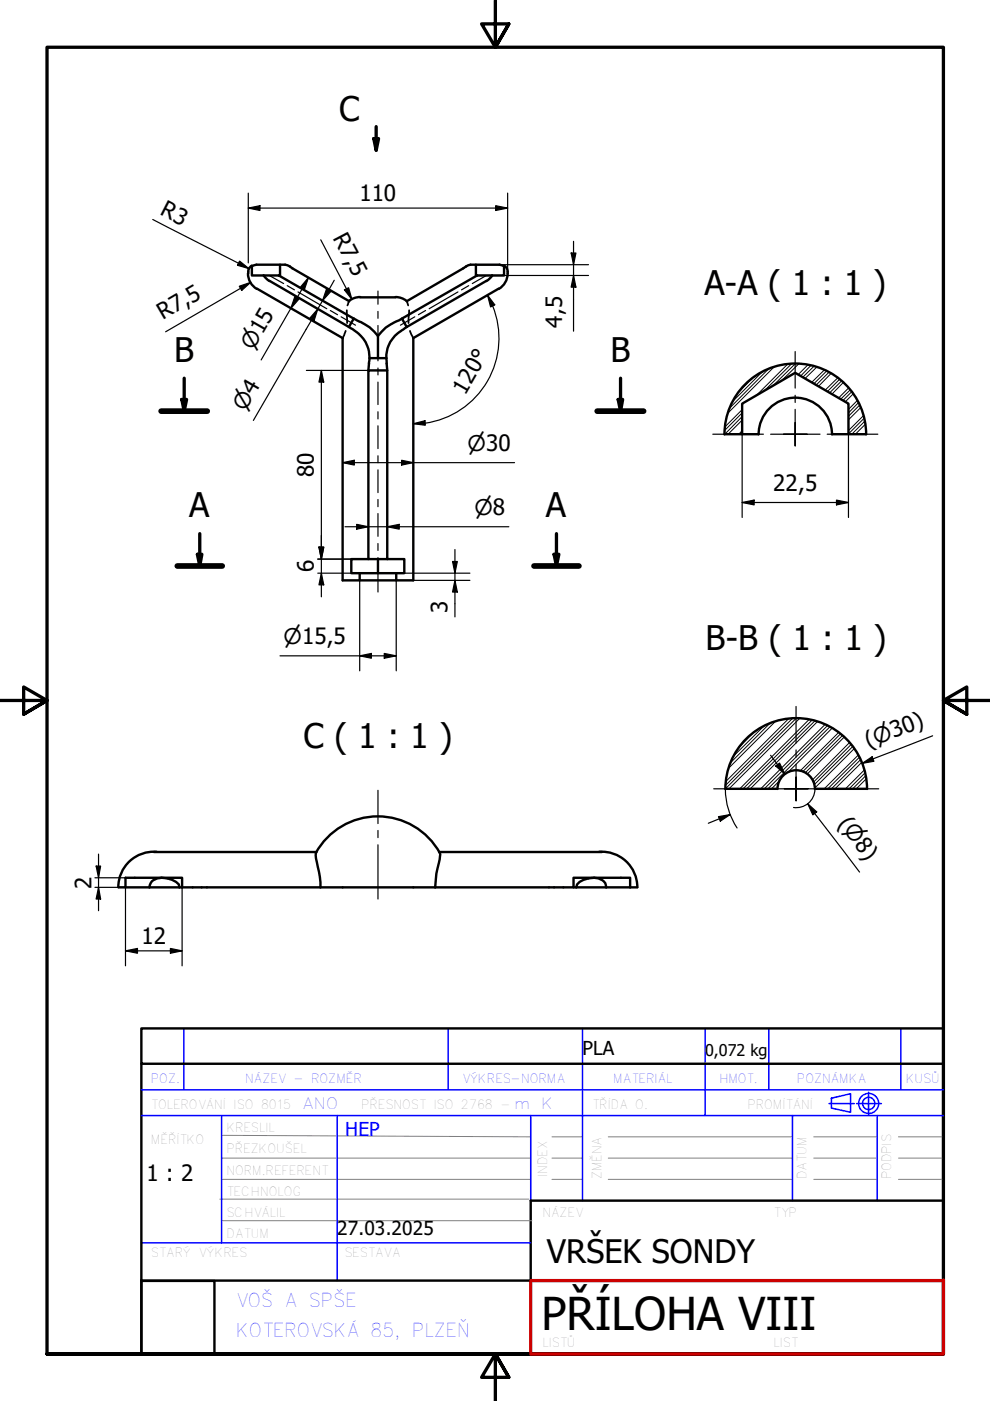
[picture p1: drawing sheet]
<svg xmlns="http://www.w3.org/2000/svg" width="210mm" height="297mm" viewBox="0 0 210 297" stroke-linecap="round" stroke-linejoin="round" font-family="sans-serif">
<g fill="none" stroke="#000" stroke-width=".21">
<path d="M161.6 78.9l-6.3 6.2M163 78.2l-8.3 8.3M164.1 77.8l-9.8 9.8M167 77.2l-6.7 6.7M167.8 77.1l-5.7 5.7M168.6 77.1l-4.7 4.7M169.4 77.1l-3.7 3.7M171.3 77.3l-2.1 2.1M172 77.5l-2.3 2.2M172.6 77.6l-2.4 2.4M173.2 77.8l-2.5 2.4M174.8 78.4l-2.7 2.7"/>
<path d="M175.3 78.7l-2.7 2.6M175.8 78.9l-2.8 2.7M176.2 79.2l-2.7 2.7M157.4 91.3l-.7 .8M157.4 86.9l-3.7 3.6M157.4 87.6l-3.7 3.6M157.4 88.3l-3.7 3.8M157.4 89.1l-3 3M159.4 80.2l-2.7 2.9M177.6 80.1l-2.7 2.6M178 80.4l-2.5 2.6M178.4 80.8l-2.5 2.5"/>
<path d="M178.8 81.1l-2.4 2.5M179.9 82.3l-2.1 2.1M180.3 82.7l-2.1 1.9M180.6 83l-1.8 1.9M180.9 83.5l-1.7 1.7M181.8 84.9l-1.9 1.9M182 85.4l-2.1 2.2M182.2 85.9l-2.3 2.4M182.5 86.4l-2.6 2.6M183.1 88.1l-3.2 3.2M183.2 88.7l-3.3 3.3M183.3 89.3l-2.7 2.8"/>
<path d="M183.5 90l-2.1 2.1M183.6 92v.1M159.6 155.4l-2.8 2.9M161.8 154.1l-6.3 6.2M163.2 153.4l-8.3 8.3M164.3 153l-9.8 9.9M167.2 152.4l-13.3 13.3M168 152.3l-14.1 14.2M168.8 152.3l-15 14.9M169.5 152.3l-14.9 14.9M171.5 152.6l-14.7 14.6M172.1 152.7l-14.6 14.5"/>
<path d="M172.8 152.8l-14.5 14.4M173.3 153l-14.2 14.2M174.9 153.6l-13.6 13.6M175.5 153.8l-13.4 13.4M176 154.1l-13.2 13.1M176.4 154.4l-9.3 9.3M177.8 155.3l-8.1 8.1M178.2 155.6l-8 8M178.6 155.9l-7.8 7.9M179 156.3l-7.8 7.8M180.1 157.5l-7.8 7.8M180.5 157.8l-8 8"/>
<path d="M180.8 158.3l-8.1 8.1M181.1 158.7l-8.3 8.4M165.2 165.6l-1.6 1.6M182 160.1l-7.2 7.1M182.2 160.6l-6.7 6.6M182.4 161.1l-6.1 6.1M182.7 161.7l-5.7 5.5M183.2 163.3l-3.9 3.9M183.4 163.9l-3.4 3.3M183.5 164.5l-2.7 2.7M183.6 165.1l-2.1 2.1M183.8 167.2h.1"/>
</g>
<path d="M73.3 70.2l-.7 1.5M73.5 65.8l.1 2.7M74 63.9l-.3 .9M86.2 63.9l.4 .9M86.7 65.8l-.1 2.7M86.9 70.2l.7 1.5" fill="none" stroke="#000" stroke-width=".38"/>
<g fill="none" stroke="#000" stroke-width=".51">
<path d="M52.6 58a3.8 3.8 0 0 0 1.9 3.3M52.6 57.6v.4M53.4 56.3a1.49 1.49 0 0 0-.8 1.3M53.4 56.4l1-.3h5a2.94 2.94 0 0 1 2.6 .8l12 7M53.4 56.4v2h5.7M55.9 58.4l1.2 1.2M57.1 59.5l16.9 9.8M59.1 58.4l15.9 9.1M59.4 56.1v2.3h-.3M100.9 56.1v2.3h.3M101.2 58.4l-16 9.1 1 1.8M103.1 59.5l-16.9 9.8"/>
<path d="M104.4 58.4l-1.3 1.2M106.9 56.4l-1-.3h-5a2.99 2.99 0 0 0-2.7 .8l-12 7M106.9 56.4v2h-5.7M106.9 56.3a1.49 1.49 0 0 1 .7 1.3M107.6 57.6v.4M107.6 58a3.8 3.8 0 0 1-1.9 3.3M54.5 61.2l18.1 10.5v51.3h3.7M74 69.3a7.5 7.5 0 0 1 4.4 6.6M75 67.5a13.3 13.3 0 0 1 5.1 3.7M75 67.5l-1 1.8M76.4 63l-1.5 .3-.9 .5M76.4 63h7.5"/>
<path d="M78.4 75.9l-.3 2.6M78.4 75.9h3.5M80.1 71.2v4.7M81.9 75.9l.2 2.6M83.9 63l1 .1 1.3 .7M85.2 67.5l-.3 .2a11.7 11.7 0 0 0-4.8 3.5M86.2 69.3l-.3 .3a7.1 7.1 0 0 0-4 6.3M105.7 61.2l-18.1 10.5v51.3h-11.3v-1.5M157.4 92.1h3.4a7.8 7.8 0 0 1 7.8-7.8 7.8 7.8 0 0 1 7.8 7.8h3.5M158 81.5a15 15 0 0 1 16.4-3.3 15 15 0 0 1 9.2 13.9h-3.7v-6.5l-11.3-6.6-11.2 6.6v6.5h-3.8a15 15 0 0 1 4.4-10.6zM78.1 118.5h-3.6v3h9.5M80.1 118.5v3"/>
<path d="M82.1 118.5v-40h-4v40h7.6v3h-1.7M84 121.5v1.5M153.8 167.3a15 15 0 0 1 15-15 15 15 0 0 1 15 15M153.8 167.2h11M164.8 167.3a4 4 0 0 1 4-4 4 4 0 0 1 4 4M172.8 167.2h11M25.1 188.1h1.5v-2h12v2M26.6 188.1h5.1M31.7 188.1h6.3M31.7 188.1a2.21 2.21 0 0 1 2.6-2 5 5 0 0 1 3.6 1.4l.1 .6M32.6 180.6h34.5M33.2 180.6a7.5 7.5 0 0 0-8.1 7.5"/>
<path d="M38 188.1h83.6v-2h12v2M67 180.9a15 15 0 0 1 26.3 0M67 180.9v1.1l.4 1.8a15.2 15.2 0 0 1 .5 4.3M93.1 180.6h34.5M93.3 180.9l-.3 2.2a17.9 17.9 0 0 0-.7 5M121.6 188.1h.6M122.2 188.1h6.3M122.2 188.1a2.69 2.69 0 0 1 2.6-1.9 3.2 3.2 0 0 1 3.5 1l.2 .9M127 180.6a7.5 7.5 0 0 1 8.1 7.5h-6.6"/>
</g>
<path d="M34.2 87.2h9.7M126.6 87.2h9.9M37.6 120h9.5M113.2 120h9.5" fill="none" stroke="#000" stroke-width="1.2"/>
<path d="M79.2 29.4h1.1l-.5 2.5zM79.8 26.8v5.1M38.5 84.7h1.1l-.5 2.5zM39.1 80.2v7M131.1 84.7h.9l-.4 2.5zM131.6 80.2v7M41.8 117.5h1l-.4 2.5zM42.4 113.1v6.9M117.5 117.5h1l-.5 2.5zM118 113.1v6.9" fill="none" stroke="#000" stroke-width=".7"/>
<path d="M79.2 29.4h1.1l-.5 2.5zM38.5 84.7h1.1l-.5 2.5zM131.1 84.7h.9l-.4 2.5zM41.8 117.5h1l-.4 2.5zM117.5 117.5h1l-.5 2.5z" fill="#000"/>
<path d="M105 0v10l-2.9-4.9h5.8l-2.9 4.9 2.9-4.9M0 148.5h10l-5-2.8v5.7l5-2.9-5 2.9M210 148.5h-10l5-2.8v5.7l-5-2.9 5 2.9M10 287.1v-277.1h190v277.1h-190h190M107.9 292l-2.9-4.9 2.9 4.9h-5.8l2.9-4.9v9.9" fill="none" stroke="#000" stroke-width=".7"/>
<!-- layer: 1_SILNA -->
<path d="M30 218h170v7.5h-170zM30 225.5v61.6h82.6M200 225.5v45.9M200 254.6h-87.5v16.9M30 271.6h15.5v15.5h-15.5zM30 271.5h82.6" fill="none" stroke="#000" stroke-width=".51"/>
<!-- layer: 2_SLABA -->
<g fill="none" stroke="#808080" stroke-width=".21">
<path d="M46.6 254.2h65.5M47 245.5h65.5M47 240.7l65.5 .3M47 250h65.5M47.2 258.8h65.6M117 241h6.5M117 245.5h6.5M117 250h6.5M129 241h39M129 245.5h39M129 250h39M172.5 241h13.5"/>
<path d="M172.5 245.5h13.5M172.5 250h13.5M190.5 241h9.5M190.5 245.5h9.5M190.5 250h9.5"/>
</g>
<!-- layer: 8_TEXTY -->
<g fill="none" stroke="#00f" stroke-width=".32">
<path d="M39 218v13.1M95 218v13.1M123.5 218v36.6M149.5 218v18.5M163 218v13.1M191 218v13.1M30 236.5h170M30 231.1h170M47 236.6v27M71.5 236.5v35M112.5 236.5v18.1M168 236.5v18.1"/>
<path d="M175.8 234h5.3M176.3 232.8l4-.9v3.9l-4-.9zM181.6 234h5.3M184.1 231.6v4.7M186 236.5v18.1M30 263.5h82.5"/>
<circle cx="184.2" cy="234" r="2.13"/>
<circle cx="184.2" cy="234" r="1.3"/>
</g>
<!-- layer: 3_TUCNA -->
<path d="M112.6 271.5h87.4M200 271.4v15.7h-87.5v-15.6" fill="none" stroke="#c00" stroke-width=".7"/>
<path d="M57.1 58.4l3 1.7M103.1 58.4l-3 1.7M60.9 60.6l1.5 .9M63.2 61.9l6.1 3.6M70 65.8l1.6 .9M72.3 67.2l3.1 1.7M87.9 67.2l-3 1.7M90.2 65.8l-1.5 .9M97.1 61.9l-6.1 3.6M99.4 60.6l-1.5 .9" fill="none" stroke="#000" stroke-width=".25"/>
<!-- layer: Osa (ISO) -->
<g fill="none" stroke="#000" stroke-width=".25">
<path d="M80.1 61.7v2.8M80.1 66v1.5M80.1 69v7.5M80.1 78v1.5M80.1 81v4.8M80.1 87.3v1.5M80.1 90.3v4.8M80.1 96.6v1.5M80.1 99.6v4.8M80.1 105.9v1.5M80.1 108.9v4.8M80.1 115.2v1.5"/>
<path d="M80.1 118.2v7.3M80.1 179.1v11.5M80.1 167.6v7M80.1 176.1v1.5"/>
</g>
<g fill="none" stroke="#000" stroke-width=".25">
<path d="M32.4 46.5l20.4 10.4M50.8 55.4l2 1.5-2.4-.7zM52.6 44.1l2.5-.5v1zM52.6 44.1h55M52.6 40.9v14.8M52.6 57.1v.5M53.1 59.9l-18 10.4M65.4 58.9l-.8 2.4-.8-.5zM65.4 58.9l-10 17.4M68 50.8l6.6 12.7M70.9 59.4l-17.2 29.7M100.9 56.1h23.9"/>
<path d="M100.9 58.4h23.9M105.1 43.6l2.5 .5-2.5 .5zM107.6 40.9v16.7M121.1 53.6h1l-.5 2.5zM121.6 58.4l.5 2.5h-1zM121.6 51.2v19M50.7 60.7l2.4-.8-1.9 1.7zM62.5 63l.9 .4-1.7 2zM65 78.5h13.1M67.4 65.5l-.8 2.4-.9-.5zM68.1 78.5l.5 2.5h-1zM68.1 78.5v48"/>
<path d="M69.2 61.3l.9 .5-1.7 1.9zM73 61.5l.9-.5 .7 2.5zM103.4 62.6l1.5 2-.9 .5zM103.4 62.6a18.2 18.2 0 0 1-13.3 27.1M72.6 98.1l2.5-.5v1zM72.6 98.1h36.5M85.2 97.6l2.4 .5-2.4 .5zM87.6 89.8l2.5-.6 .1 1zM90.1 89.7l-2.5 .1M157.4 92.2v17.5M179.9 92.2v17.5M67.4 118.5h10.7"/>
<path d="M67.6 116h1l-.5 2.5zM73.2 111.7h34.7M75.6 111.2l2.5 .5-2.5 .5zM82.1 111.7l2.5-.5v1zM95.9 119h1.1l-.5 2.5zM96.5 116.5v14.3M157.4 106.5l2.5-.5v1zM157.4 106.5h22.5M177.4 106l2.5 .5-2.5 .5zM59.4 139.1h24.6M67.4 121.5h8.9M68.1 121.5l.5 2.5h-1z"/>
<path d="M76.3 139.1l2.4-.6v1.1zM76.3 123v19.2M81.5 138.5l2.5 .6-2.5 .5zM84 121.5h15.6M96.5 123l.5 2.5h-1.1zM99.6 123h-15.6v19.2M197.7 156l-14.9 5.8M152.3 173.2l2.5-.5-2.1 1.4zM153.8 167.4a15 15 0 0 0 2.5 8.1M154.8 172.7l-4.6 1.8M163.4 160.1l3 4M164.5 162.4l.8-.6 1.1 2.3z"/>
<path d="M171.3 170.4l1.9 1.7-.9 .7zM171.3 170.4l10.9 14.5M172.8 167.4a4 4 0 0 1-4.6 3.8M182.8 161.8l2.1-1.3 .4 .9zM20.1 188.1h6.5v16.7M20.1 186.1h8.5M20.4 183.6h.9l-.4 2.5zM20.9 188.1l.4 2.5h-.9zM20.9 181.1v12M38.6 188.1v16.7M26.6 201.6l2.5-.5v1zM26.6 201.6h12"/>
<path d="M36.1 201.1l2.5 .5-2.5 .5z"/>
</g>
<g fill="#000">
<path d="M50.8 55.4l2 1.5-2.4-.7zM52.6 44.1l2.5-.5v1zM105.1 43.6l2.5 .5-2.5 .5zM121.1 53.6h1l-.5 2.5zM50.7 60.7l2.4-.8-1.9 1.7zM62.5 63l.9 .4-1.7 2zM65.4 58.9l-.8 2.4-.8-.5zM67.4 65.5l-.8 2.4-.9-.5zM69.2 61.3l.9 .5-1.7 1.9zM73 61.5l.9-.5 .7 2.5zM103.4 62.6l1.5 2-.9 .5zM121.6 58.4l.5 2.5h-1z"/>
<path d="M68.1 78.5l.5 2.5h-1zM72.6 98.1l2.5-.5v1zM85.2 97.6l2.4 .5-2.4 .5zM87.6 89.8l2.5-.6 .1 1zM67.6 116h1l-.5 2.5zM75.6 111.2l2.5 .5-2.5 .5zM82.1 111.7l2.5-.5v1zM95.9 119h1.1l-.5 2.5zM157.4 106.5l2.5-.5v1zM177.4 106l2.5 .5-2.5 .5zM68.1 121.5l.5 2.5h-1zM76.3 139.1l2.4-.6v1.1z"/>
<path d="M81.5 138.5l2.5 .6-2.5 .5zM96.5 123l.5 2.5h-1.1zM152.3 173.2l2.5-.5-2.1 1.4zM164.5 162.4l.8-.6 1.1 2.3zM171.3 170.4l1.9 1.7-.9 .7zM182.8 161.8l2.1-1.3 .4 .9zM20.4 183.6h.9l-.4 2.5zM20.9 188.1l.4 2.5h-.9zM26.6 201.6l2.5-.5v1zM36.1 201.1l2.5 .5-2.5 .5z"/>
</g>
<g fill="none" stroke="#000" stroke-width=".25">
<path d="M168.6 74.5v7.8M151.1 92.1h7.8M160.4 92.1h1.5M163.4 92.1h5.2h-2.5M168.6 86.8v5.3v-2.5M168.6 94.5v-2.4v2.4M168.6 83.8v1.5M171.1 92.1h-2.5h5.3M175.4 92.1h1.4M178.4 92.1h7.7M168.8 149.8v7.7M168.8 159v1.5"/>
<path d="M151.3 167.2h7.8M160.6 167.2h1.5M163.6 167.2h5.2h-2.5M168.8 162v5.2v-2.4M168.8 169.8v-2.6v2.6M171.3 167.2h-2.5h5.3M175.6 167.2h1.4M178.6 167.2h7.7"/>
</g>
<text font-size="9.6" x="114.8" y="282.1">PŘÍLOHA VIII</text>
<g font-size="7.2">
<text x="71.9" y="25.7">C</text>
<text x="149.4" y="62.6">A-A ( 1 : 1 )</text>
<text x="37" y="76.7">B</text>
<text x="129.4" y="76.7">B</text>
<text x="40.1" y="109.7">A</text>
<text x="115.8" y="109.7">A</text>
<text x="149.6" y="137.8">B-B ( 1 : 1 )</text>
<text x="64.3" y="158.7">C ( 1 : 1 )</text>
</g>
<text font-size="6.9" x="116" y="267.7">VRŠEK SONDY</text>
<g font-size="4.8">
<text x="33.8" y="45.5" transform="rotate(27 33.8 45.5)">R3</text>
<text x="76.2" y="42.5">110</text>
<text x="70.5" y="50.4" transform="rotate(62 70.5 50.4)">R7,5</text>
<text x="34.5" y="67.9" transform="rotate(-30 34.5 67.9)">R7,5</text>
<text x="119.2" y="69.5" transform="rotate(-90 119.2 69.5)">4,5</text>
<text x="98.6" y="83.9" transform="rotate(-60 98.6 83.9)">120°</text>
<text x="66.5" y="101.1" transform="rotate(-90 66.5 101.1)">80</text>
<text x="164" y="104.1">22,5</text>
<text x="66.5" y="121.3" transform="rotate(-90 66.5 121.3)">6</text>
<text x="94.9" y="130" transform="rotate(-90 94.9 130)">3</text>
<text x="184.1" y="158.6" transform="rotate(-21 184.1 158.6)">(⌀30)</text>
<text x="177.5" y="174.6" transform="rotate(53 177.5 174.6)">(⌀8)</text>
<text x="19.4" y="188.5" transform="rotate(-90 19.4 188.5)">2</text>
<text x="30" y="200.1">12</text>
<text x="31.1" y="250.4">1 : 2</text>
</g>
<g font-size="4.6">
<text x="53.7" y="74.5" transform="rotate(-60 53.7 74.5)">⌀15</text>
<text x="52" y="87.3" transform="rotate(-60 52 87.3)">⌀4</text>
<text x="99.1" y="95.7">⌀30</text>
<text x="100.6" y="109.3">⌀8</text>
<text x="60.1" y="136.6">⌀15,5</text>
</g>
<g font-size="4.1">
<text x="123.5" y="223.8">PLA</text>
<text x="71.5" y="261.9">27.03.2025</text>
</g>
<text font-size="4.1" fill="#00f" x="73.2" y="240.8">HEP</text>
<g font-size="4" fill="#00f">
<text x="50" y="277">VOŠ A SPŠE</text>
<text x="50" y="283.5">KOTEROVSKÁ 85, PLZEŇ</text>
</g>
<text font-size="3.4" x="149.5" y="223.8">0,072 kg</text>
<g font-size="3.3" fill="#00f">
<text x="64" y="235.1">ANO</text>
<text x="109" y="235.1">m K</text>
</g>
<g font-size="2.7" fill="#00f">
<text x="32" y="229.5">POZ.</text>
<text x="52" y="229.5">NÁZEV - ROZMĚR</text>
<text x="98" y="229.5">VÝKRES-NORMA</text>
<text x="130" y="229.5">MATERIÁL</text>
<text x="152.5" y="229.5">HMOT.</text>
<text x="169" y="229.5">POZNÁMKA</text>
<text x="192" y="229.5">KUSŮ</text>
</g>
<g font-size="2.7" fill="#808080">
<text x="32" y="235.1">TOLEROVÁNÍ ISO 8015</text>
<text x="76.6" y="235.1">PŘESNOST ISO 2768 -</text>
<text x="125.5" y="235.1">TŘÍDA O.</text>
<text x="158.5" y="235.1">PROMÍTÁNÍ</text>
<text x="32" y="242.6">MĚŘÍTKO</text>
<text x="48" y="244.5">PŘEZKOUŠEL</text>
<text x="48" y="240">KRESLIL</text>
<text x="48" y="249">NORM.REFERENT</text>
<text x="116" y="249.5" transform="rotate(-90 116 249.5)">INDEX</text>
<text x="127.5" y="250" transform="rotate(-90 127.5 250)">ZMĚNA</text>
<text x="171" y="250" transform="rotate(-90 171 250)">DATUM</text>
<text x="48" y="253.5">TECHNOLOG</text>
<text x="48" y="262.6">DATUM</text>
<text x="48" y="258">SCHVÁLIL</text>
<text x="115" y="258">NÁZEV</text>
<text x="164" y="258">TYP</text>
<text x="32" y="266.6">STARÝ VÝKRES</text>
<text x="73" y="266.6">SESTAVA</text>
</g>
</svg>
